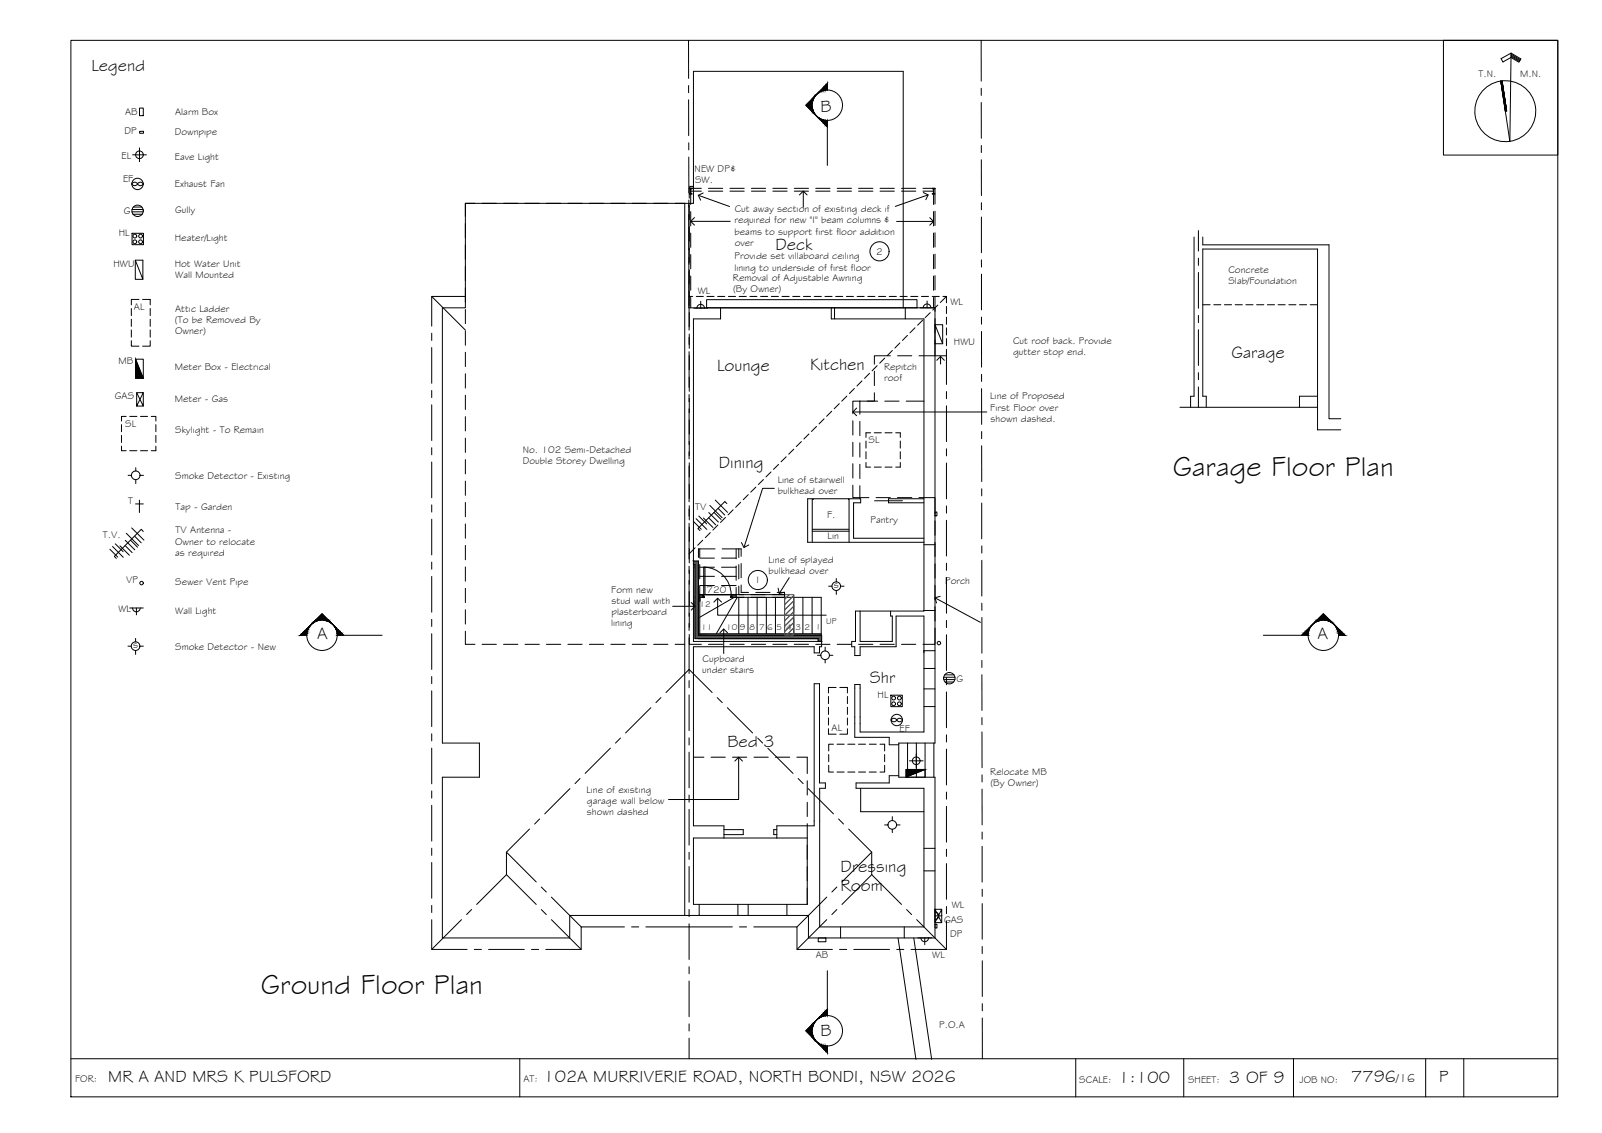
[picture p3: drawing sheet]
<svg xmlns="http://www.w3.org/2000/svg" width="420mm" height="297mm" viewBox="0 0 420 297" stroke-linecap="round" stroke-linejoin="round" font-family="sans-serif">
<!-- layer: HATCH -->
<g fill="#545454" stroke="#545454" stroke-width=".26">
<path d="M183.2 167.4h32.3z"/>
<path d="M183.5 155.9h.8z"/>
<path d="M183.2 156.7v.9z"/>
<path d="M183.2 166.5l32.3 .9v-.9zM183.2 166.5l32.3 .9h-32.3zM183.2 167.4h32.3z"/>
<path d="M214.6 167.4l.9 .8v-.8zM214.6 167.4l.9 .8h-.9z"/>
<path d="M181.9 147.1l1.3 .9v-.9zM181.9 147.1l1.3 .9h-1.3z"/>
<path d="M183.2 155.9h.3zM183.2 155.9h.3z"/>
<path d="M191.9 155.9l1.2 .7v-.7zM191.9 155.9l1.2 .7h-1.2z"/>
<path d="M183.5 155.9l.8 .7v-.7zM183.5 155.9l.8 .7h-.8z"/>
<path d="M183.2 155.9l.3 .7v-.7zM183.2 155.9l.3 .7h-.3z"/>
<path d="M182.3 148l.9 8.6v-8.6zM182.3 148l.9 8.6h-.9z"/>
<path d="M182.3 156.6l.9 1v-1zM182.3 156.6l.9 1h-.9z"/>
<path d="M182.3 157.6l.9 .1zM182.3 157.6l.9 .1z"/>
<path d="M183.5 156.7v1zM183.5 156.7v1z"/>
<path d="M182.3 157.7l.9 9.7v-9.7zM182.3 157.7l.9 9.7h-.9z"/>
</g>
<!-- layer: EXISTING -->
<g fill="none" stroke="#000" stroke-width=".26">
<path d="M179.6 53.3v186.7M180.7 53.3v27.4h64.5v114.1h-9.5v9h9.5v42.1h-33.2v-5.9h-62.6v5.9h-33.4v-42.1h9.7v-9h-9.7v-114.1h6.1v-27.4h59.8v-34.6h55v62M313.2 62.1v41.8h-.9v2.9M315.5 62.1v2.1h33.1v45.6h3M315.5 79.9h1.9M318.3 79.9h1.9M321.1 79.9h1.9M323.9 79.9h1.9M326.8 79.9h1.8M329.6 79.9h1.9M332.4 79.9h1.9M335.2 79.9h1.9"/>
<path d="M338 79.9h1.9M340.8 79.9h1.9M343.6 79.9h2M189 80.7v2.9h-7.1v84.6h33.6v1.4h-.6v1.6h-1.4v-1.6h-31.6v46.9h8v3.2M218 80.7v2.9h24.3v76.6h-17.9v8h-1v1.4h.8v2.3h1.4v-2.3h9.4v-8.1h7.3v30.4h-16.7v-12.4h-1.4v13.8h9v2h2.5M218.9 80.7v2.9M237.4 80.7v2.9M225.5 110.5v3.7M225.5 116.1v3.7M230.2 105.2h-4.7v3.4M232.1 105.2h3.7M237.7 105.2h4.6"/>
<path d="M309.5 106.8h36.1M316.4 106.8v-2.9h-.9v-38.6h30.1v47.4h6M345.6 103.9h-4.8v2.9M213 139.3h9.7M213 138.8h9.7M213.3 130.8v.2h-.3v11.2M222.6 130.8l.1 11.4M225.5 121.7v3.8M225.5 127.3v3.5M229.4 131.3h7.3M242.3 130.8h-9.3v1h9.3M242.3 141.1h-18.4v-9.3h1.8v-1h-13.9v11.4h30.5"/>
<path d="M242.3 142.8h2.9M225.6 160.2v8h8.4v-6.7h-.4v-1.3M242.3 160.1h2.9M242.3 170.6h2.9M242.3 175.3h2.9M181.9 198.5h2.7M186.5 198.5h3.7M192.1 198.5h3.8M197.7 198.5h3.8M203.4 198.5h3.7M209 198.5h2.7v4.3M238 194.8v9"/>
<path d="M240.3 194.8v9M242.3 185.2h2.9M242.3 180.6h2.9M242.6 194.8v9M244.9 194.8v9M189.9 217.5h5v1.3h-5M203.7 217.5h-.8v1.3h.8M211.7 215.9v21.2h-29.8v-17.4h29.8M211.7 204.7v3.7M211.7 210.3v3.8M225.7 206.7v6.1h16.6M235.7 203.4h-2.5v1.9h-8.7v1.4h17.8v36.3h-27.3v-36.3h1.5v-1.4h-1.6v-26h-1.4v37.2h-9.8v3.2"/>
<path d="M183.4 237.1v2.9M193.5 237.1v2.9M196.2 237.1v2.9M206.4 237.1v2.9M242.3 228.3h2.9M242.3 222.4h2.9M220.5 243v2.9M237.2 243v2.9"/>
</g>
<!-- layer: BORDER -->
<g fill="none" stroke="#000" stroke-width=".26">
<path d="M18.6 10.6h390v277h-390zM378.6 10.6h30v30.1h-30zM396.3 14.2l2.5 1.5M396.3 14.5l2.3 1.4M396.3 14.8l2.2 1.3M396.3 13.9l2.6 1.5-.5 .9-2.1-1.2-2.1 1.1-.5-.8 2.6-1.5-.3 23.2-2.4-15.8M394 21.2l1.1 7.9M18.6 277.6h390M136.3 277.6v10M282.1 277.6v10M310.5 277.6v10M339.2 277.6v10"/>
<path d="M373.9 277.6v10M383.9 277.6v10"/>
<circle cx="394.8" cy="29.2" r="8"/>
</g>
<!-- layer: SERVICES -->
<g fill="none" stroke="#000" stroke-width=".26">
<path d="M36.6 28.3h1v2h-1zM36.6 38.8v3.6M36.6 34.4h1v.5h-1zM34.6 55.5h3M34.6 54.9h2.9M34.8 48a.86 .86 0 0 1 1.3 .2 .86 .86 0 0 1-1.5 0zM34.8 40.6h3.6M34.9 56.2h2.4M35 54.3h2.2M36.1 48.2a.86 .86 0 0 1 1.5 0M36.1 48.2a.86 .86 0 0 0 1.5 0M180.9 48.9h1v.5h-1z"/>
<path d="M34.6 61.2h3v2.9h-3zM35.5 68.2l2 5v-5h-2v5h2M36.5 78.5h-2.1v1.4M37.4 78.5h2v1.4M183.8 79v1.8M185.3 78.6h55.2v2.1h-55.2zM243.1 78.9v1.8M34.4 89.3v1.5h2.1M34.4 80.9v1.9M34.4 83.7v1.9M34.4 86.5v1.9M35.5 94.2v5h2.1l-2.1-5h2.1v5"/>
<path d="M39.4 89.3v1.5h-2M39.4 80.9v1.9M39.4 83.7v1.9M39.4 86.5v1.9M182 80.8h3.6M182.8 80.8a1.01 1.01 0 0 1 1-1 1.01 1.01 0 0 1 1 1M241.3 80.7h3.6M242.1 80.7a1.01 1.01 0 0 1 1-1 1.01 1.01 0 0 1 1 1M245.2 85.1h2v5h-2v-5l2 5M31.9 111.3v1.9M31.9 114.1v1.9M31.9 117v1.2h1.2"/>
<path d="M33.1 109.2h-1.2v1.2M34 109.2h1.9M34 118.2h1.9M35.8 102.9l1.8 3.6v-3.6M35.8 106.5l1.8-3.6h-1.8v3.6h1.8M36.8 109.2h1.9M36.8 118.2h1.9M39.7 109.2h1.2v1.2M40.9 111.3v1.9M40.9 114.1v1.9M40.9 117v1.2h-1.2M227.1 115.6v1.9"/>
<path d="M227.1 118.4v1.9M228.4 113.5h-1.3v1.2M229.3 113.5h1.8M232.1 113.5h1.9M234.9 113.5h1.2v1.2M236.1 115.6v1.9M236.1 118.4v1.9M33.1 139.8l3.2 3.2M33.6 124.6h.9M34.5 138.4l3.2 3.2M35.5 132.1h2.1M35.6 122.6v.9"/>
<path d="M35.6 125.7v1.1M36.6 131.1v3.3M36.7 124.6h.9M37.6 139.3l-.6-.5-7 7.1 .5 .5M181.8 136.7l2.1 2.1M182.6 136l2.8 2.8M183.3 135.3l2 2M184.5 135.8l2.5 2.5M185.9 135.8l1.8 1.8M185.9 134.4l2.5 2.5M186.2 132.5l3.2 3.2M187.3 134.3l1.8 1.9"/>
<path d="M187.6 131.1l3.2 3.2M188.3 133.3l1.8 1.7M190.6 132l-.5-.5-7.1 7.1 .6 .5M227.1 121.2v1.3h1.3M229.3 122.5h1.8M232.1 122.5h1.9M236.1 121.2v1.3h-1.2M245.2 134.2h.5v1h-.5zM28.8 144l2.1 2M29.5 143.3l2.8 2.8M30.2 142.6l2.1 2M31.5 143.1l2.4 2.5"/>
<path d="M32.8 143l1.9 1.9M32.9 141.7l2.5 2.5M34 159.4h3.6M34.2 141.6l1.9 1.9M34.8 159.4a1.01 1.01 0 0 0 1 1 1.01 1.01 0 0 0 1-1M35.3 140.6l1.7 1.7M35.8 159.4v1.8M217.3 153.7h.9M219.3 151.7v.9M219.3 154.8v1M220.5 153.7h.9M33.6 169.4h.8"/>
<path d="M35.6 167.4v.9M35.6 170.5v1.1M36.7 169.4h.9M214.4 171.8h.9M216.4 169.6v1.1M216.4 172.9v.9M217.6 171.8h.8M247.5 177.6h3M247.5 178.2h3M247.8 176.9h2.4M247.9 178.8h2.2M217.3 182.6v1.9"/>
<path d="M217.3 185.4v1.9M217.3 188.2v1.9M217.3 191v1.5h2M217.3 197.8v1.9M218.6 195.1h-1.3v1.8M219.3 180.2h-2v1.5M219.5 195.1h1.9M220.2 180.2h2.1v1.5M222.3 191v1.5h-2.1M222.3 182.6v1.9M222.3 185.4v1.9M222.3 188.2v1.9"/>
<path d="M222.3 195.1h1.9M225.2 195.1h1.8M228 195.1h1.8M230.8 195.1h1.2v1.8M232 197.8v1.9M233.6 182.3h3.1v3h-3.1zM233.9 188.5a.86 .86 0 0 1 1.3 .3 .86 .86 0 0 1-1.5 0zM235.2 188.8a.86 .86 0 0 1 1.5 0M235.2 188.8a.86 .86 0 0 0 1.5 0M238.5 199.5h3.6M240.3 197.7v3.6M217.3 200.6v1.8h1.3"/>
<path d="M219.5 202.4h1.9M222.3 202.4h1.9M225.2 202.4h1.8M228 202.4h1.8M232 200.6v1.8h-1.2M232 216.3h.9M234 214.1v1M234 217.4v.9M235.2 216.3h.9M242.6 201.7h-5v2l5-2v2.1h-5M245.2 239.1a1.01 1.01 0 0 1 1 1 1.01 1.01 0 0 1-1 1M245.2 238.3v3.6v-3.5l1.8 3.5"/>
<path d="M245.2 238.4h1.8v3.5h-1.8l1.8-3.5M214.6 245.9h2v1h-2zM235.5 245.9l4.7 31.8M239.7 245.9l4.7 31.8M240.7 245.9h3.6M241.5 245.9a1.01 1.01 0 0 0 1 1 1.01 1.01 0 0 0 1-1M242.5 245.9v1.8M245.2 242.3h.5v1h-.5zM245.2 240.1h1.8"/>
<circle cx="36.1" cy="48.2" r="1.49"/>
<circle cx="36.1" cy="55.3" r="1.49"/>
<circle cx="36.6" cy="40.6" r="1.01"/>
<circle cx="35.4" cy="61.9" r=".5"/>
<circle cx="35.4" cy="63.4" r=".5"/>
<circle cx="36.9" cy="63.4" r=".5"/>
<circle cx="36.9" cy="61.9" r=".5"/>
<circle cx="35.6" cy="124.6" r="1.13"/>
<circle cx="37.1" cy="152.9" r=".46"/>
<circle cx="219.3" cy="153.7" r="1.13"/>
<circle cx="35.6" cy="169.4" r="1.13"/>
<circle cx="216.4" cy="171.8" r="1.13"/>
<circle cx="246.2" cy="168.6" r=".46"/>
<circle cx="249" cy="177.8" r="1.49"/>
<circle cx="234.4" cy="184.5" r=".5"/>
<circle cx="234.4" cy="183" r=".5"/>
<circle cx="235.2" cy="188.8" r="1.49"/>
<circle cx="235.9" cy="183" r=".5"/>
<circle cx="235.9" cy="184.5" r=".5"/>
<circle cx="240.3" cy="199.5" r="1.01"/>
<circle cx="234" cy="216.3" r="1.13"/>
</g>
<path d="M35.5 94.2l2.1 5h-2.1zM237.6 201.7h5l-5 2z" fill="#000" stroke="#000" stroke-width=".26"/>
<!-- layer: NEWWORK -->
<g fill="none" stroke="#000" stroke-width=".26">
<path d="M180.8 49.4h.7l-.3 .1v1.3l.3 .1h-.7l.3-.1v-1.3zM180.8 53.8v3.8M180.8 59.5v3.7M183.9 49.4h-3.1v2.6M185.8 49.4h3.8M191.4 49.4h3.8M197.1 49.4h3.7M202.7 49.4h3.7M208.3 49.4h3.8M213.9 49.4h3.8M219.6 49.4h3.7M225.2 49.4h3.7"/>
<path d="M230.8 49.4h3.8M236.4 49.4h3.8M242.1 49.4h3.1v4.1M244.5 49.4h.7l-.3 .1v1.3l.3 .1h-.7l.3-.1v-1.3zM245.2 55.4v3.7M180.8 65.1v3.7M180.8 70.7v3.8M180.8 76.3v3.8M245.2 61v3.8M245.2 66.6v3.8M245.2 72.3v3.7M245.2 77.9v3.7"/>
<path d="M180.8 82v3.7M180.8 87.6v3.7M180.8 93.2v3.8M180.8 98.8v3.8M229.3 97.3v3.8M233.5 93.3h-4.2v2.2M235.4 93.3h3.7M245.2 89.1v4.2h-4.2M245.2 83.5v3.8M245.2 93.3h3M180.8 104.5v3.7M180.8 110.1v3.7"/>
<path d="M180.8 115.7v3.8M223.7 110.3v3.8M223.7 115.9v3.8M225.6 105.2h-1.9v3.3M229.3 103v2.2h-1.9M180.8 121.3v3.8M180.8 127v3.7M180.8 132.6v3.7M180.8 138.2v3.8M223.7 127.2v3.3h4.2M223.7 121.6v3.7M229.8 130.5h3.7"/>
<path d="M235.4 130.5h3.7M241 130.5h4.2v4.2M245.2 136.6v3.7M180.8 143.8v3.8M180.8 149.5v3.7M180.8 155.1v3.7M181.9 148h.4v19.4h32.3v.8h.9v-1.7h-32.3v-9.9h1.1v-.7M181.9 147.1h1.3v8.8h11.9M191.9 155.9v.7h3.2M193.8 143.9h.6v2M194.4 153.4v1.9h1.9M194.4 147.7v3.8"/>
<path d="M197 155.9h3.7M197 156.6h3.7M198.2 155.3h3.8M202.6 155.9h3.2M202.6 156.6h3.2M203.8 155.3h2v5M208.2 155.9v4.4M245.2 142.2v3.7M245.2 147.8v3.8M245.2 153.5v3.7M245.2 159.1v3.7M180.8 166.3v2.6h3.1"/>
<path d="M180.8 160.7v3.8M185.8 168.9h3.8M191.4 168.9h3.8M197.1 168.9h3.7M202.7 168.9h3.7M205.8 162.2v4.3M208.2 162.2v4.3M208.3 168.9h3.8M213.9 168.9h3.8M219.6 168.9h3.7M225.2 168.9h3.7M230.8 168.9h3.8"/>
<path d="M236.4 168.9h3.8M245.2 164.7v4.2h-3.1"/>
</g>
<!-- layer: STAIRS -->
<g fill="none" stroke="#000" stroke-width=".26">
<path d="M183.2 153.7v12.8h32.2v-9.9h-22.3v-2.6M183.2 148v3.8M183.5 153.7v12.5h31.9M183.5 155.9h9.6M183.5 143.9v2.3M183.5 148v3.8M183.5 153.5h3.9M183.5 151.1h3.9M183.5 148.7h3.9M183.5 146.3h3.9M187.5 143.9h-4.3v2.3M189.2 153.5h3.9"/>
<path d="M189.2 151.1h3.9M189.2 148.7h3.9M189.2 146.3h3.9M189.4 143.9h4.4v2.3M192.6 156.6l-9.1 5.2M193.1 143.9v2.6M193.1 148.4v3.7M193.4 156.6l-5.5 9.6M193.8 153.7v2.2h12v10.3M193.8 148v3.8M193.8 156.6v9.6M196.2 156.6v9.6"/>
<path d="M198.6 156.6v9.6M201 156.6v9.6M203.4 156.6v9.6M208.2 156.6v9.6M210.6 156.6v9.6M213 156.6v9.6"/>
</g>
<!-- layer: BOUNDARY -->
<g fill="none" stroke="#000" stroke-width=".26">
<path d="M180.6 10.6v10M257.3 10.6l.1 10.7M180.6 26.2v9.4M180.6 22.4v1.9M180.6 37.4v1.9M257.4 26.9v9.4M257.4 23.1v1.9M257.4 38.1v1.9M180.6 41.2l.1 9.4M180.7 56.2v9.4M180.7 52.4v1.9M257.4 41.9v9.4"/>
<path d="M257.4 53.1v1.9M257.4 56.9v9.4M180.7 71.2v15.4M180.7 67.4v1.9M257.4 68.1v1.9M257.4 71.9v9.4M314.3 60.5v5.3M314.3 67.7v1.9M314.3 71.4v9.4M180.7 88.4v1.9M180.7 92.2v9.4M257.4 83.1v1.9"/>
<path d="M257.4 86.9v9.4M257.4 98.1v1.9M314.3 82.7v1.9M314.3 86.4v9.4M314.3 97.7v1.9M180.7 103.4v1.9M180.7 107.2v9.4M180.7 118.4v1.9M257.4 101.9l.1 9.4M257.5 113.1v1.9M257.5 116.9v9.4M314.3 101.4v5.4"/>
<path d="M180.7 122.2v9.4M180.7 133.4v1.9M180.7 137.2v9.4M257.5 128.1v1.9M257.5 131.9v9.4M180.7 148.4v1.9M180.7 152.2v9.4M257.5 143.1v1.9M257.5 146.9v9.4M257.5 158.1v1.9M180.7 163.4v1.9M180.7 167.2v9.4"/>
<path d="M180.7 178.4v1.9M257.5 161.9v9.4M257.5 173.1v1.9M257.5 176.9v9.4M180.7 182.2v9.4M180.7 193.4v1.9M180.7 197.2v9.4M257.5 188.1v1.9M257.5 191.9l.1 9.4M180.7 208.4v1.9M180.7 212.2v9.4M257.6 203.1v1.9"/>
<path d="M257.6 206.9v9.4M257.6 218.1v1.9M180.7 223.4v1.9M180.7 227.2v9.4M180.7 238.4v1.9M257.6 221.9v9.4M257.6 233.1v1.9M257.6 236.9v9.3M180.7 242.2v9.4M180.7 253.4v1.9M180.7 257.2v9.4M257.6 248.1v1.9"/>
<path d="M257.6 251.9v9.4M180.7 268.4v1.9M180.7 272.2v5.4M257.6 263.1v1.9M257.6 266.9v10.7"/>
</g>
<!-- layer: ROOFPLAN EXIST. -->
<g fill="none" stroke="#000" stroke-width=".26">
<path d="M113.2 77.7l8.9 8.8M122.1 77.7h-8.9v7.8M180.7 77.7h1M182.6 77.7h1.9M185.4 77.7h1.9M188.2 77.7h1.9M191 77.7h1.9M193.9 77.7h1.8M196.7 77.7h1.8M199.5 77.7h1.8M202.3 77.7h1.9M205.1 77.7h1.9"/>
<path d="M207.9 77.7h1.9M210.7 77.7h1.9M213.5 77.7h1.9M216.4 77.7h1.8M219.2 77.7h1.8M222 77.7h1.8M224.8 77.7h1.9M227.6 77.7h1.9M230.4 77.7h1.9M233.2 77.7h1.9M236 77.7h1.9M238.9 77.7h1.8"/>
<path d="M241.7 77.7h1.8M244.5 77.7h1.8M246 80l-1.4 1.3M247.3 77.7h.9v1.7M248.2 77.7l-1.6 1.6M113.2 87.4v1.9M113.2 91.1v9.4M226.1 99.9l-1.3 1.3M228.1 97.9l-1.4 1.3M230 95.9l-1.3 1.3M232 93.9l-1.3 1.3M234 91.9l-1.3 1.3"/>
<path d="M236 89.9l-1.3 1.3M238 87.9l-1.3 1.4M240 85.9l-1.3 1.4M242 84l-1.3 1.3M244 82l-1.4 1.3M248.2 91.6v9.2M248.2 80.3v1.9M248.2 83.2v1.8M248.2 86v1.8M248.2 88.8v1.8M113.2 102.4v1.8M113.2 106.1v9.4"/>
<path d="M113.2 117.4v1.8M206.2 119.8l-1.3 1.3M208.2 117.8l-1.4 1.3M210.2 115.8l-1.4 1.3M212.2 113.8l-1.4 1.3M214.2 111.8l-1.4 1.3M216.1 109.8l-1.3 1.3M218.1 107.8l-1.3 1.3M220.1 105.8l-1.3 1.4M222.1 103.8l-1.3 1.4M224.1 101.8l-1.3 1.4M248.2 102.7v1.8"/>
<path d="M248.2 106.4v9.4M248.2 117.7v1.8M113.2 121.1v9.4M113.2 132.4v1.9M113.2 136.1v9.4M186.3 139.6l-1.3 1.4M188.3 137.6l-1.3 1.4M190.3 135.7l-1.3 1.3M192.3 133.7l-1.3 1.3M194.3 131.7l-1.4 1.3M196.2 129.7l-1.3 1.3M198.2 127.7l-1.3 1.3"/>
<path d="M200.2 125.7l-1.3 1.3M202.2 123.7l-1.3 1.3M204.2 121.7l-1.3 1.4M248.2 121.4v9.4M248.2 132.6v1.9M248.2 136.4v9.4M113.2 147.4v1.8M113.2 151.1v9.4M182.3 143.6l-1.6 1.6M184.3 141.6l-1.3 1.4M248.2 147.7v1.8M248.2 151.4v9.4"/>
<path d="M113.2 162.4v1.8M113.2 166.1v9.4M113.2 177.4v1.9M248.2 162.7v1.8M248.2 166.4v9.4M248.2 177.6v1.9M113.2 181.1v9.4M113.2 192.4v1.8M113.2 196.1v9.4M160.1 196.1l-6.6 6.7M162.7 193.5l-1.3 1.3M170.7 185.5l-6.6 6.7"/>
<path d="M173.3 182.9l-1.3 1.3M174.7 181.6l6-6.1 6.1 6.1M188.1 182.9l1.3 1.3M190.8 185.5l6.6 6.7M198.7 193.5l1.3 1.3M201.4 196.1l6.6 6.7M248.2 181.4v9.4M248.2 192.7v1.8M248.2 196.4v9.4M113.2 207.4v1.8M113.2 211.1v9.4M138.9 217.4l-6.1 6"/>
<path d="M141.5 214.7l-1.3 1.3M149.5 206.7l-6.6 6.7M152.1 204.1l-1.3 1.3M209.3 204.1l1.3 1.3M212 206.7l6.6 6.7M219.9 214.7l1.3 1.3M222.6 217.4l6 6v5.9M248.2 207.7v1.8M248.2 211.4v9.4M113.2 222.4v1.9M113.2 226.1v9.4M113.2 237.4v1.8"/>
<path d="M123.7 238.5l-1.3 1.3M132.8 229.3v-5.9l7.8 7.8M132.8 229.3l-7.8 7.8M132.8 229.3l7.8 7.8M142 238.5l1.3 1.3M142 232.6l1.3 1.3M144.6 235.2l7.8 7.8M216.8 235.2l-7.8 7.8M219.5 238.5l-1.3 1.3M219.5 232.6l-1.3 1.3M228.6 229.3l7.8 7.8M228.6 229.3l-7.8 7.8"/>
<path d="M228.6 223.4l-7.8 7.8M237.8 238.5l1.3 1.3M248.2 222.6v1.9M248.2 226.4v9.4M248.2 237.7v1.8M113.2 241.1v7.8h9.3M121 241.1l-7.8 7.8M124.4 248.9h1.9M128.2 248.9h9.3M139.4 248.9h1.9M144.6 241.1l7.8 7.8M163.8 243h-11.4v5.9h-9.3"/>
<path d="M165.6 243h1.9M169.4 243h22.7M193.9 243h1.9M197.7 243h11.3v5.9h9.3M216.8 241.1l-7.8 7.8M220.2 248.9h1.9M223.9 248.9h9.4M235.2 248.9h1.9M240.4 241.1l7.8 7.8M248.2 241.4v7.5h-9.3"/>
</g>
<!-- layer: MASK -->
<path d="M184.6 148.7v7.2h.3zM184.6 148.7h.3v7.2z" fill="#fff" stroke="#fff" stroke-width=".26"/>
<path d="M184.6 148.7h.3v7.2h-.3z" fill="none" stroke="#fff" stroke-width=".26"/>
<!-- layer: DOORS -->
<path d="M184.3 155.9h.3l.1 .7h-.4zM184.6 148.7h.3v7.2h-.3zM191.8 155.9h.1v.7h-.3z" fill="none" stroke="#000" stroke-width=".26"/>
<!-- layer: 0.13 -->
<g fill="none" stroke="#000" stroke-width=".26">
<path d="M122.1 58.6v3.8M124.6 53.3h-2.5v3.4M126.4 53.3h3.8M132.1 53.3h3.7M137.7 53.3h3.7M143.3 53.3h3.8M148.9 53.3h3.8M154.6 53.3h3.7M160.2 53.3h3.7M165.8 53.3h3.8M171.4 53.3h3.8M177.1 53.3h2.5"/>
<path d="M181.2 50.9v2.7M181.2 55.5v3.7M181.2 50.1h2.7M185.8 50.1h3.8M191.4 50.1h3.8M197.1 50.1h3.7M202.7 50.1h3.7M208.3 50.1h3.8M213.9 50.1h3.8M219.6 50.1h3.7M225.2 50.1h3.7M230.8 50.1h3.8"/>
<path d="M236.4 50.1h3.8M242.1 50.1h2.7M244.8 50.9v2.7M244.8 55.5v3.7M122.1 64.2v3.8M122.1 69.9v3.7M122.1 75.5v3.7M181.2 61.1v3.7M181.2 66.7v3.8M181.2 72.4v3.7M181.2 78v2.7M244.8 61.1v3.7"/>
<path d="M244.8 66.7v3.8M244.8 72.4v3.7M244.8 78v2.7M122.1 81.1v3.8M122.1 86.7v3.8M122.1 92.4v3.7M122.1 98v3.7M122.1 103.6v3.8M122.1 109.2v3.8M122.1 114.9v3.7M122.1 120.5v3.7M122.1 126.1v3.8"/>
<path d="M122.1 131.7v3.8M122.1 137.4v3.7M122.1 143v3.7M122.1 148.6v3.8M122.1 154.2v3.8M122.1 159.9v3.7M184.5 148.7a7.2 7.2 0 0 1 7.3 7.2M122.1 165.5v3.4h2.5M126.4 168.9h3.8M132.1 168.9h3.7M137.7 168.9h3.7M143.3 168.9h3.8"/>
<path d="M148.9 168.9h3.8M154.6 168.9h3.7M160.2 168.9h3.7M165.8 168.9h3.8M171.4 168.9h3.8M177.1 168.9h2.5"/>
</g>
<!-- layer: 0 -->
<g fill="none" stroke="#000" stroke-width=".26">
<path d="M181.2 58h10.3M182.1 57l-.9 1 .9 1M183.1 51.2l8.2 2.9M184.4 50.6l-1.3 .6 .7 1.3M209.7 51.1l1-1 1 1M210.7 50.1v4.2M235.1 58.1h9.7M242.2 50.5l1.2 .6-.6 1.3M243.4 51.1l-8.6 3M243.8 57.1l1 1-1 .9M223.7 108h35.1M224.7 107l-1 1 1 1"/>
<path d="M203.1 128h-3.1l-4.9 15.5M176.4 159h5.9M181.3 158l1 1-1 .9M187.2 157.9l1-1.1 1 1.1M188.2 156.8v4.5h28.5M194.5 142.3l.6 1.2 1.3-.6M204.1 154.2l.3 1.4 1.3-.3M207 151.5l-2.6 4.1M245.2 156.7l11.9 6.5M246.6 156.3l-1.4 .4 .4 1.4M188.8 165.9l1-1 1 1M189.8 164.9v6.4"/>
<path d="M192.7 199.5l1-1 1 1M193.7 198.5v11.1h-18.4"/>
</g>
<!-- layer: SECTION POINT -->
<g fill="#000" stroke="#000" stroke-width=".26">
<path d="M211.3 27.6l1.7-1.7v3.4zM213.5 25.5l.3-.4-.3 .6zM213.8 30l.4 .4zM214.2 30.4l.4 .4zM214.2 24.8l.4-.4zM81.2 164.1l.4-.4zM82 163.4l.6-.4zM84.5 160.9l1.6 1.7h-3.3zM86.9 163.4l.4 .3zM87.3 163.7l.4 .4zM344.2 163.7l-.3 .4zM344.2 163.7l.5-.3z"/>
<path d="M347.1 160.9l1.6 1.7h-3.3zM349 163l.5 .4zM349.9 163.7l.4 .4zM213 268.6v3.3l-1.7-1.7zM213.5 272.2l.3 .5zM213.8 267.8l.4-.4zM214.6 267l-.4 .4zM214.2 273.1l.4 .4z"/>
<path d="M213 25.9v1.4zM213.1 25.9l-.1 1.4z"/>
<path d="M213 27.9v1.4zM213.1 28.5v.9z"/>
<path d="M213.2 25.7l-.1 .2v.8zM213.2 25.7l-.1 1z"/>
<path d="M213.1 28.5v.9l.1-.4zM213.2 29v.5l-.1-.1z"/>
<path d="M213.2 25.7v.5l.3-.7zM213.5 25.5l-.3 .7z"/>
<path d="M213.2 29v.5h.3zM213.2 29.5h.3v.3z"/>
<path d="M213.8 25.1l-.3 .6zM214.2 24.8l-.4 .4z"/>
<path d="M213.5 29.5l.3 .5zM213.5 29.8l.3 .2z"/>
<path d="M214.6 24.4l.4-.4zM215 24l-.4 .4z"/>
<path d="M214.6 30.8l.4 .3zM214.6 30.8l.4 .3v.2z"/>
<path d="M215 24v.1l.5-.6zM215.5 23.5v.4l-.5 .2z"/>
<path d="M215 31.1v.2h.5zM215 31.3h.5v.4z"/>
<path d="M215.9 23l-.4 .5v.4zM215.9 23v.7l-.4 .2z"/>
<path d="M215.5 31.3v.4l.4-.2zM215.5 31.7l.4-.2v.7z"/>
<path d="M216.5 22.5l-.6 .5v.7zM216.5 22.5v1.1l-.6 .1z"/>
<path d="M215.9 31.5v.7l.6-.6zM216.5 31.6v1.1l-.6-.5z"/>
<path d="M216.5 22.5v1.1l.5-1.7zM217 21.9v1.7h-.5z"/>
<path d="M216.5 31.6v1.1l.5-1.1zM217 31.6v1.7l-.5-.6z"/>
<path d="M79.3 166h1.2l-1.7 .6zM78.8 166.6h1.7v-.6z"/>
<path d="M79.3 166l.5-.5h.8zM79.3 166h1.2l.1-.5z"/>
<path d="M80.3 165h.5l-1 .5zM79.8 165.5h.8l.2-.5z"/>
<path d="M80.3 165l.7-.4zM80.3 165h.5l.2-.4z"/>
<path d="M81.2 164.1l-.4 .5zM80.8 164.6h.2l.3-.5z"/>
<path d="M82.6 162.8h.5l-.8 .2zM82.3 163l.8-.2z"/>
<path d="M82 163.4l.6-.4zM82 163.4l-.4 .3z"/>
<path d="M82.6 162.8l.1-.2h.9zM82.6 162.8l1-.2z"/>
<path d="M82.8 162.6h1.4zM82.7 162.6h1.5z"/>
<path d="M84.8 162.6h1.3zM85.3 162.6h.9z"/>
<path d="M85.3 162.6h.9l-.3 .2zM85.9 162.8h.5l-.2-.2z"/>
<path d="M85.9 162.8h.5v.2zM86.4 162.8v.2h.2z"/>
<path d="M86.4 163h.2l.3 .4zM86.6 163l.3 .4z"/>
<path d="M87.6 164.1l.3 .5zM87.7 164.1l.2 .5h.2z"/>
<path d="M87.9 164.6h.2l.1 .4zM88.1 164.6l.1 .4h.4z"/>
<path d="M88.2 165h.4l-.3 .5zM88.6 165l-.3 .5h.8z"/>
<path d="M88.3 165.5h.8l-.7 .5zM88.4 166h1.2l-.5-.5z"/>
<path d="M88.4 166h1.2l-1.1 .6zM88.5 166.6h1.6l-.5-.6z"/>
<path d="M341.9 166l1.2 .6v-.6zM341.9 166l1.2 .6h-1.7z"/>
<path d="M342.4 165.5l.7 .5 .1-.5zM341.9 166l.5-.5 .7 .5z"/>
<path d="M342.9 165l.3 .5 .2-.5zM342.4 165.5l.5-.5 .3 .5z"/>
<path d="M343.4 164.6v.4l.2-.4zM342.9 165l.5-.4v.4z"/>
<path d="M343.9 164.1l-.3 .5zM343.9 164.1l-.3 .5h-.2z"/>
<path d="M344.9 163l-.2 .4 .5-.4zM344.9 163l-.3 .4z"/>
<path d="M345.2 162.8v.2l.5-.2zM344.9 163l.3-.2v.2z"/>
<path d="M345.3 162.6l.4 .2 .5-.2zM345.3 162.6l.4 .2h-.5z"/>
<path d="M345.4 162.6h1.4zM345.3 162.6h.9z"/>
<path d="M347.4 162.6h1.4zM347.4 162.6h1.4z"/>
<path d="M347.9 162.6l1.1 .2-.2-.2zM347.9 162.6l1.1 .2z"/>
<path d="M348.5 162.8l.7 .2-.2-.2zM348.5 162.8l.7 .2z"/>
<path d="M349 163l.5 .4zM349.5 163.4l.4 .3z"/>
<path d="M350.3 164.1l.4 .5zM350.3 164.1l.4 .5h-.2z"/>
<path d="M350.5 164.6l.7 .4zM350.5 164.6l.7 .4h-.4z"/>
<path d="M350.8 165l.9 .5-.5-.5zM350.8 165l.9 .5h-.8z"/>
<path d="M350.9 165.5l1.3 .5-.5-.5zM350.9 165.5l1.3 .5h-1.2z"/>
<path d="M351 166l1.7 .6-.5-.6zM351 166l1.7 .6h-1.6z"/>
<path d="M213 270.5l.1 1.5zM213 270.5l.1 1.5z"/>
<path d="M213 268.6v1.4zM213 268.6l.1 .8z"/>
<path d="M213.1 271.1l.1 1.1-.1-.2zM213.1 271.1l.1 1.1z"/>
<path d="M213.1 268.5l.1 .4-.1 .5zM213.1 268.5l.1 .4v-.6z"/>
<path d="M213.2 271.6l.3 .8-.3-.2zM213.2 271.6l.3 .8z"/>
<path d="M213.2 268.3h.3l-.3 .6zM213.2 268.3h.3v-.2z"/>
<path d="M213.5 272.2l.3 .5zM213.8 272.6l.4 .5z"/>
<path d="M213.5 268.1l.3-.2-.3 .4zM213.5 268.1l.3-.3z"/>
<path d="M214.6 273.4l.4 .5zM214.6 273.4l.4 .5z"/>
<path d="M214.6 267l.4-.2zM215 266.6l-.4 .4 .4-.2z"/>
<path d="M215 273.7l.5 .7zM215 273.7l.5 .7v-.4z"/>
<path d="M215 266.6h.5l-.5 .2zM215 266.6h.5v-.5z"/>
<path d="M215.5 274l.4 .9-.4-.5zM215.5 274l.4 .9v-.8z"/>
<path d="M215.5 266.1l.4 .3-.4 .2zM215.5 266.1l.4 .3v-.8z"/>
<path d="M215.9 274.1l.6 1.3-.6-.5zM215.9 274.1l.6 1.3v-1.2z"/>
<path d="M215.9 265.6l.6 .7-.6 .1zM215.9 265.6l.6 .7v-1.2z"/>
<path d="M216.5 274.2l.5 1.7-.5-.5zM216.5 274.2l.5 1.7v-1.7z"/>
<path d="M216.5 265.1l.5 1.1-.5 .1zM216.5 265.1l.5 1.1v-1.6z"/>
</g>
<g fill="none" stroke="#000" stroke-width=".26">
<path d="M217 23.6v-1.7l-5.7 5.7 5.7 5.7M217 31.6v11.8M80.5 166.6h-1.7l5.7-5.7 5.6 5.7M88.5 166.6h11.7M331.3 166.6h11.8M341.4 166.6l5.7-5.7 5.6 5.7h-1.6M217 254.5v11.7M217 264.6l-5.7 5.6 5.7 5.7v-1.7"/>
<circle cx="217" cy="27.6" r="4"/>
<circle cx="84.5" cy="166.5" r="4"/>
<circle cx="347.1" cy="166.5" r="4"/>
<circle cx="217" cy="270.2" r="4"/>
</g>
<!-- layer: BORDER -->
<g fill="#000" stroke="#000" stroke-width=".26">
<path d="M393.6 21.3l1.3 7.9zM393.6 21.3l.3-.1 1 8z"/>
<path d="M393.9 21.2l1 8 .2-.1zM393.9 21.2l1.2 7.9z"/>
</g>
<!-- layer: HATCH -->
<path d="M205.8 155.9h2.4v10.6h-2.4zM207 155.9l-1.2 1.2M208.2 156.1l-2.4 2.5M208.2 157.5l-2.4 2.4M208.2 159l-2.4 2.4M205.8 162.8l2.4-2.4-2.4 2.4M208.2 161.8l-2.4 2.4M208.2 163.2l-2.4 2.4M208.2 164.6l-1.9 1.9M208.2 166l-.5 .5" fill="none" stroke="#545454" stroke-width=".26"/>
<!-- layer: TEXT -->
<g fill="none" stroke="#000" stroke-width=".26">
<path d="M245.7 94.5l1-1.1 1 1.1M246.7 93.4v2.1"/>
<circle cx="230.7" cy="65.9" r="2.51"/>
<circle cx="198.8" cy="152.1" r="2.51"/>
</g>
<g font-size="7.5">
<text x="307.6" y="124.9">Garage Floor Plan</text>
<text x="68.4" y="260.5">Ground Floor Plan</text>
</g>
<g font-size="4.5">
<text x="24" y="18.6">Legend</text>
<text x="215.2" y="29.3">B</text>
<text x="203.4" y="65.5">Deck</text>
<text x="323" y="93.9">Garage</text>
<text x="188.1" y="97.3">Lounge</text>
<text x="212.5" y="97.1">Kitchen</text>
<text x="188.5" y="122.8">Dining</text>
<text x="83.1" y="167.6">A</text>
<text x="345.5" y="167.6">A</text>
<text x="228.1" y="179.2">Shr</text>
<text x="190.8" y="195.9">Bed 3</text>
<text x="220.4" y="233.6">Room</text>
<text x="220.5" y="228.6">Dressing</text>
<text x="215.2" y="271.7">B</text>
<text x="28.4" y="283.6">MR A AND MRS K PULSFORD</text>
<text x="142.6" y="283.6">102A MURRIVERIE ROAD, NORTH BONDI, NSW 2026</text>
<text x="293.3" y="283.9">1:100</text>
<text x="322.3" y="283.9">3 OF 9</text>
<text x="354.4" y="283.8">7796</text>
<text x="377.4" y="283.7">P</text>
</g>
<text font-size="3.2" x="366.2" y="283.8">/16</text>
<g font-size="2.6">
<text x="387.7" y="20.2">T.N.</text>
<text x="398.7" y="20.2">M.N.</text>
<text x="32.6" y="35.1">DP</text>
<text x="32.8" y="30.2">AB</text>
<text x="45.8" y="35.4">Downpipe</text>
<text x="45.9" y="30">Alarm Box</text>
<text x="31.9" y="41.6">EL</text>
<text x="45.9" y="41.8">Eave Light</text>
<text x="32.3" y="47.8">EF</text>
<text x="182.2" y="45.1">NEW DP&amp;</text>
<text x="45.9" y="48.9">Exhaust Fan</text>
<text x="182.3" y="48">SW.</text>
<text x="32.5" y="56.1">G</text>
<text x="45.9" y="56">Gully</text>
<text x="192.6" y="58.6">required for new &quot;I&quot; beam columns &amp;</text>
<text x="192.7" y="55.6">Cut away section of existing deck if</text>
<text x="31.1" y="61.9">HL</text>
<text x="45.8" y="63.3">Heater/Light</text>
<text x="192.6" y="61.5">beams to support first floor addition</text>
<text x="192.7" y="64.4">over</text>
<text x="29.7" y="69.9">HWU</text>
<text x="45.8" y="70.1">Hot Water Unit</text>
<text x="192.6" y="70.9">lining to underside of first floor</text>
<text x="192.6" y="68">Provide set villaboard ceiling</text>
<text x="229.8" y="66.8">2</text>
<text x="322.2" y="71.5">Concrete</text>
<text x="46" y="73">Wall Mounted</text>
<text x="183" y="77.2">WL</text>
<text x="192.2" y="73.7">Removal of Adjustable Awning</text>
<text x="192.3" y="76.6">(By Owner)</text>
<text x="322.2" y="74.5">Slab/Foundation</text>
<text x="35.1" y="81.3">AL</text>
<text x="45.9" y="81.8">Attic Ladder</text>
<text x="249.3" y="79.9">WL</text>
<text x="45.9" y="84.7">(To be Removed By</text>
<text x="45.9" y="87.6">Owner)</text>
<text x="31" y="95.4">MB</text>
<text x="250.2" y="90.5">HWU</text>
<text x="265.7" y="90.1">Cut roof back. Provide</text>
<text x="265.7" y="93.1">gutter stop end.</text>
<text x="45.8" y="97">Meter Box - Electrical</text>
<text x="231.9" y="96.9">Repitch</text>
<text x="231.9" y="99.8">roof</text>
<text x="30.1" y="104.7">GAS</text>
<text x="45.8" y="105.4">Meter - Gas</text>
<text x="259.7" y="104.7">Line of Proposed</text>
<text x="259.7" y="107.6">First Floor over</text>
<text x="32.8" y="111.9">SL</text>
<text x="45.9" y="113.6">Skylight - To Remain</text>
<text x="259.8" y="110.5">shown dashed.</text>
<text x="137.1" y="118.7">No. 102 Semi-Detached</text>
<text x="227.8" y="116.3">SL</text>
<text x="45.9" y="125.5">Smoke Detector - Existing</text>
<text x="137.1" y="121.6">Double Storey Dwelling</text>
<text x="204" y="126.6">Line of stairwell</text>
<text x="204" y="129.5">bulkhead over</text>
<text x="33.6" y="132.1">T</text>
<text x="46" y="133.7">Tap - Garden</text>
<text x="182.4" y="133.7">TV</text>
<text x="216.9" y="135.8">F.</text>
<text x="228.3" y="137">Pantry</text>
<text x="27" y="141">T.V.</text>
<text x="45.9" y="142.8">Owner to relocate</text>
<text x="46" y="139.8">TV Antenna -</text>
<text x="217.1" y="141.3">Lin</text>
<text x="46" y="145.7">as required</text>
<text x="201.6" y="147.7">Line of splayed</text>
<text x="33.1" y="152.8">VP</text>
<text x="45.9" y="153.5">Sewer Vent Pipe</text>
<text x="160.3" y="155.4">Form new</text>
<text x="185.3" y="155.6">720</text>
<text x="197.9" y="152.9">1</text>
<text x="201.6" y="150.6">bulkhead over</text>
<text x="218.7" y="154.2">s</text>
<text x="247.9" y="153.2">Porch</text>
<text x="31.1" y="160.3">WL</text>
<text x="46" y="161.1">Wall Light</text>
<text x="160.4" y="161.2">plasterboard</text>
<text x="160.4" y="158.3">stud wall with</text>
<text x="160.3" y="164.1">lining</text>
<text x="34.9" y="169.9">s</text>
<text x="46" y="170.3">Smoke Detector - New</text>
<text x="184.3" y="173.5">Cupboard</text>
<text x="184.2" y="176.5">under stairs</text>
<text x="250.9" y="178.8">G</text>
<text x="230.2" y="183.1">HL</text>
<text x="218.1" y="191.6">AL</text>
<text x="235.9" y="191.8">EF</text>
<text x="259.7" y="203.1">Relocate MB</text>
<text x="153.8" y="207.9">Line of existing</text>
<text x="259.8" y="206.1">(By Owner)</text>
<text x="153.9" y="210.9">garage wall below</text>
<text x="153.9" y="213.8">shown dashed</text>
<text x="249.6" y="237.9">WL</text>
<text x="247.6" y="242">GAS</text>
<text x="249.2" y="245.7">DP</text>
<text x="214" y="251.2">AB</text>
<text x="244.5" y="251.2">WL</text>
<text x="246.3" y="269.6">P.O.A</text>
<text x="19.7" y="283.8">FOR:</text>
<text x="137.3" y="283.6">AT:</text>
<text x="283" y="283.9">SCALE:</text>
<text x="311.6" y="283.9">SHEET:</text>
<text x="340.8" y="283.9">JOB NO:</text>
</g>
<g font-size="2.2">
<text x="183.5" y="159.1">12</text>
<text x="183.9" y="165.1">11</text>
<text x="190.4" y="165.1">10</text>
<text x="194" y="165.1">9</text>
<text x="196.6" y="165.1">8</text>
<text x="199.1" y="165.1">7</text>
<text x="201.2" y="165.1">6</text>
<text x="203.7" y="165.1">5</text>
<text x="206.1" y="165.1">4</text>
<text x="208.7" y="165.1">3</text>
<text x="211" y="165.1">2</text>
<text x="215.4" y="163.7" transform="rotate(180 215.4 163.7)">1</text>
<text x="216.7" y="163.7">UP</text>
</g>
</svg>
